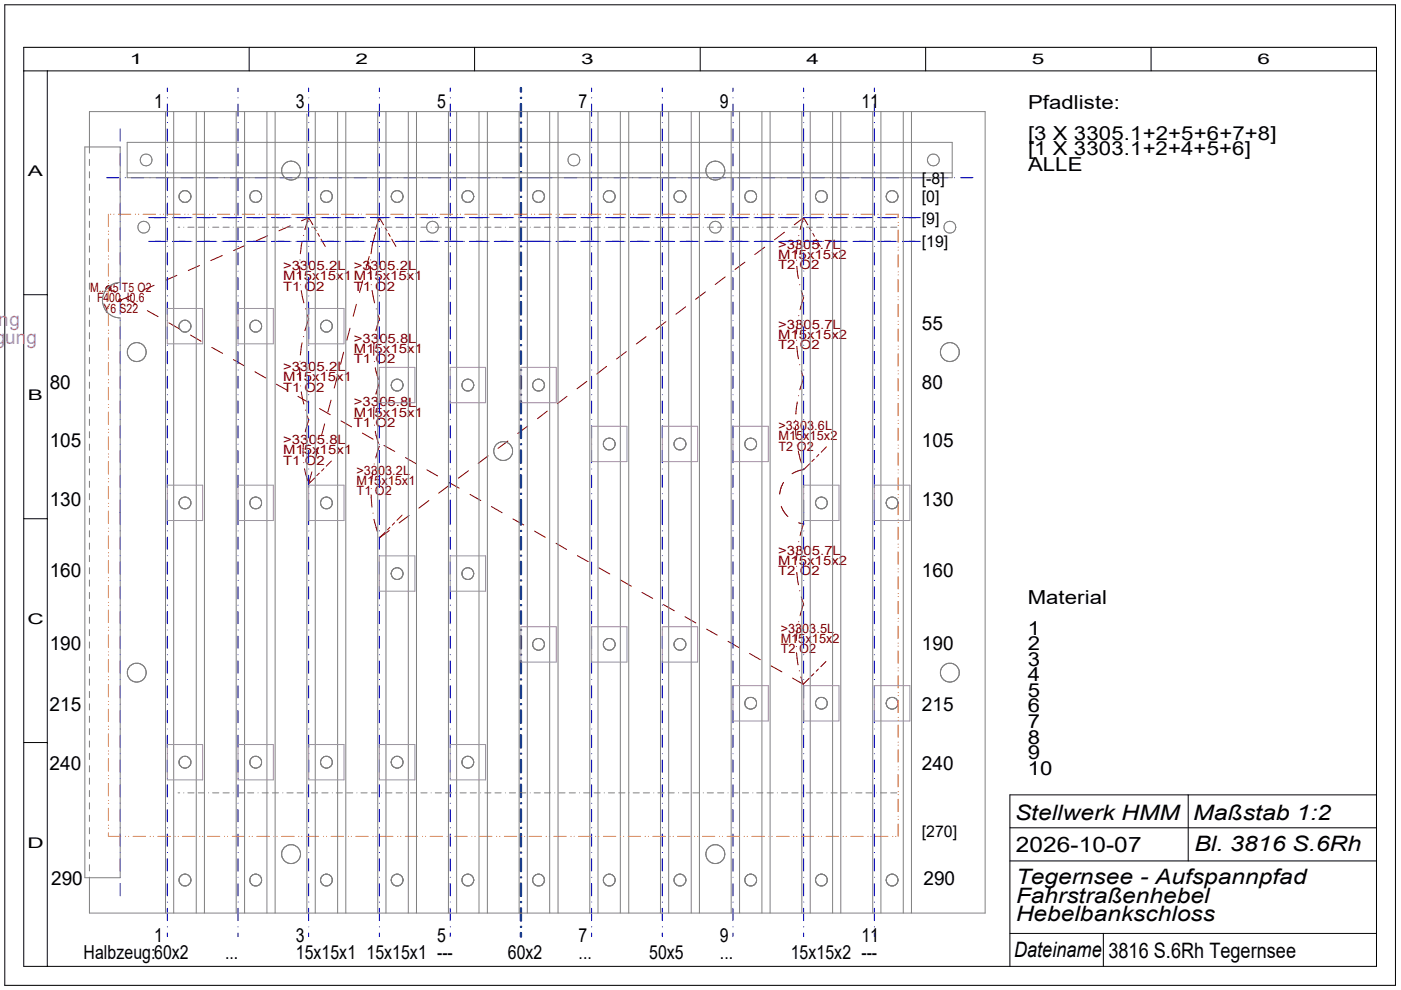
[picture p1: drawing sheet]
<svg xmlns="http://www.w3.org/2000/svg" width="297mm" height="210mm" viewBox="0 0 297 210" stroke-linecap="round" stroke-linejoin="round" font-family="sans-serif">
<g fill="none" stroke="#000" stroke-width=".21">
<path d="M1 1h294.9v207.9h-294.9zM5 10h286.8v194.9h-286.8zM5 15h286.8M10 15v189.9M52.8 10v5M100.6 10v5M148.5 10v5M196.3 10v5M244 10v5M5 62.5h5M5 110h5M5 157.4h5"/>
<path d="M214.1 175.5h77.7M251.9 168.5v14M291.8 168.5h-77.7v36.4M214.1 182.5h77.7M214.1 197.9h77.7M233.9 197.9v7"/>
</g>
<g fill="none" stroke="#00f" stroke-width=".21">
<path d="M35.5 18.7v.7M50.5 18.7v.7M65.4 18.7v.7M80.4 18.7v.7M95.5 18.7v.7M125.4 18.7v.7M140.4 18.7v.7M155.4 18.7v.7M170.4 18.7v.7M185.4 18.7v.7M22.6 37.7h2.6M25.5 27.3v2.6"/>
<path d="M25.5 32.6v2.6M25.5 37.8v2.6M25.5 36.5h.1M25.5 31.2h.1M26.5 37.7h.1M27.9 37.7h2.6M31.8 37.7h.1M33.1 37.7h2.6M35.5 36.5h.1M35.5 31.2h.1M35.5 22.1v2.6M35.5 27.3v2.6"/>
<path d="M35.5 32.6v2.6M35.5 37.8v2.6M35.5 26h.1M35.5 20.7h.1M37 37.7h.1M38.4 37.7h2.6M42.3 37.7h.1M43.6 37.7h2.6M47.5 37.7h.1M48.8 37.7h2.7M50.5 36.5h.1M50.5 31.2h.1"/>
<path d="M50.5 26h.1M50.5 20.7h.1M50.5 22.1v2.6M50.5 27.3v2.6M50.5 32.6v2.6M50.5 37.8v2.6M52.8 37.7h.1M54.1 37.7h2.6M58 37.7h.1M59.3 37.7h2.7M63.3 37.7h.1M64.6 37.7h2.6"/>
<path d="M65.4 36.5h.1M65.4 31.2h.1M65.4 26h.1M65.4 20.7h.1M65.4 22.1v2.6M65.4 27.3v2.6M65.4 32.6v2.6M65.4 37.8v2.6M68.5 37.7h.1M69.8 37.7h2.7M73.8 37.7h.1M75.1 37.7h2.6"/>
<path d="M79 37.7h.1M80.3 37.7h2.7M80.4 36.5h.1M80.4 31.2h.1M80.4 26h.1M80.4 20.7h.1M80.4 22.1v2.6M80.4 27.3v2.6M80.4 32.6v2.6M80.4 37.8v2.6M84.3 37.7h.1M85.6 37.7h2.6"/>
<path d="M89.5 37.7h.1M90.8 37.7h2.7M94.8 37.7h.1M95.5 36.5h.1M95.5 31.2h.1M95.5 26h.1M95.5 20.7h.1M95.5 22.1v2.6M95.5 27.3v2.6M95.5 32.6v2.6M95.5 37.8v2.6M96.1 37.7h2.6"/>
<path d="M100 37.7h.1M101.3 37.7h2.6M105.2 37.7h.1M106.5 37.7h2.7M110.5 37.7h.1M111.8 37.7h5.2M118.4 37.7h.1M119.7 37.7h2.6M123.6 37.7h.1M124.9 37.7h2.6M125.4 36.5h.1M125.4 31.2h.1"/>
<path d="M125.4 26h.1M125.4 20.7h.1M125.4 22.1v2.6M125.4 27.3v2.6M125.4 32.6v2.6M125.4 37.8v2.6M128.9 37.7h.1M130.2 37.7h2.6M134.1 37.7h.1M135.4 37.7h2.6M139.4 37.7h.1M140.4 36.5h.1"/>
<path d="M140.4 31.2h.1M140.4 26h.1M140.4 20.7h.1M140.4 22.1v2.6M140.4 27.3v2.6M140.4 32.6v2.6M140.4 37.8v2.6M140.7 37.7h2.6M144.6 37.7h.1M145.9 37.7h2.6M149.9 37.7h.1M151.2 37.7h2.6"/>
<path d="M155.1 37.7h.1M155.4 36.5h.1M155.4 31.2h.1M155.4 26h.1M155.4 20.7h.1M155.4 22.1v2.6M155.4 27.3v2.6M155.4 32.6v2.6M155.4 37.8v2.6M156.4 37.7h2.6M160.4 37.7h.1M161.7 37.7h2.6"/>
<path d="M165.6 37.7h.1M166.9 37.7h2.6M170.4 36.5h.1M170.4 31.2h.1M170.4 26h.1M170.4 20.7h.1M170.4 22.1v2.6M170.4 27.3v2.6M170.4 32.6v2.6M170.4 37.8v2.6M170.9 37.7h.1M172.2 37.7h2.6"/>
<path d="M176.1 37.7h.1M177.4 37.7h2.6M181.4 37.7h.1M182.7 37.7h2.6M185.4 36.5h.1M185.4 31.2h.1M185.4 26h.1M185.4 20.7h.1M185.4 22.1v2.6M185.4 27.3v2.6M185.4 32.6v2.6M185.4 37.8v2.6"/>
<path d="M186.6 37.7h.1M187.9 37.7h2.6M191.9 37.7h.1M193.2 37.7h2.6M197.1 37.7h.1M198.4 37.7h2.6M202.3 37.7h.1M203.7 37.7h2.6M25.5 43.1v2.6M25.5 48.3v2.6M25.5 53.6v2.6M25.5 58.8v2.6"/>
<path d="M25.5 57.5h.1M25.5 52.2h.1M25.5 47h.1M25.5 41.7h.1M31.5 46.1h3.8M31.5 51.2h3.8M35.4 46.1h.1M35.4 51.2h.1M35.5 57.5h.1M35.5 52.2h.1M35.5 47h.1M35.5 41.7h.1"/>
<path d="M35.5 43.1v2.6M35.5 48.3v2.6M35.5 53.6v2.6M35.5 58.8v2.6M36.6 46.1h.1M36.6 51.2h.1M36.7 46.1h3.8M36.7 51.2h3.8M40.7 46.1h.1M40.7 51.2h.1M41.8 46.1h.1M41.8 51.2h.1"/>
<path d="M42 46.1h3.8M42 51.2h3.8M45.9 46.1h.1M45.9 51.2h.1M47.1 46.1h.1M47.1 51.2h.1M47.2 46.1h3.8M47.2 51.2h3.8M50.5 57.5h.1M50.5 52.2h.1M50.5 47h.1M50.5 41.7h.1"/>
<path d="M50.5 43.1v2.6M50.5 48.3v2.6M50.5 53.6v2.6M50.5 58.8v2.6M51.2 46.1h.1M51.2 51.2h.1M52.3 46.1h.1M52.3 51.2h.1M52.5 46.1h3.7M52.5 51.2h3.7M56.4 46.1h.1M56.4 51.2h.1"/>
<path d="M57.5 46.1h.1M57.5 51.2h.1M57.7 46.1h3.8M57.7 51.2h3.8M61.7 46.1h.1M61.7 51.2h.1M62.8 46.1h.1M62.8 51.2h.1M63 46.1h3.7M63 51.2h3.7M65.4 57.5h.1M65.4 52.2h.1"/>
<path d="M65.4 47h.1M65.4 41.7h.1M65.4 43.1v2.6M65.4 48.3v2.6M65.4 53.6v2.6M65.4 58.8v2.6M66.9 46.1h.1M66.9 51.2h.1M68 46.1h.1M68 51.2h.1M68.2 46.1h3.8M68.2 51.2h3.8"/>
<path d="M72.1 46.1h.1M72.1 51.2h.1M73.3 46.1h.1M73.3 51.2h.1M73.4 46.1h3.8M73.4 51.2h3.8M77.4 46.1h.1M77.4 51.2h.1M78.5 46.1h.1M78.5 51.2h.1M78.7 46.1h3.8M78.7 51.2h3.8"/>
<path d="M80.4 57.5h.1M80.4 52.2h.1M80.4 47h.1M80.4 41.7h.1M80.4 43.1v2.6M80.4 48.3v2.6M80.4 53.6v2.6M80.4 58.8v2.6M82.6 46.1h.1M82.6 51.2h.1M83.8 46.1h.1M83.8 51.2h.1"/>
<path d="M83.9 46.1h3.8M83.9 51.2h3.8M87.9 46.1h.1M87.9 51.2h.1M89 46.1h.1M89 51.2h.1M89.2 46.1h3.8M89.2 51.2h3.8M93.1 46.1h.1M93.1 51.2h.1M94.3 46.1h.1M94.3 51.2h.1"/>
<path d="M94.4 46.1h3.8M94.4 51.2h3.8M95.5 57.5h.1M95.5 52.2h.1M95.5 47h.1M95.5 41.7h.1M95.5 43.1v2.6M95.5 48.3v2.6M95.5 53.6v2.6M95.5 58.8v2.6M98.4 46.1h.1M98.4 51.2h.1"/>
<path d="M99.5 46.1h.1M99.5 51.2h.1M99.7 46.1h3.8M99.7 51.2h3.8M103.6 46.1h.1M103.6 51.2h.1M104.8 46.1h.1M104.8 51.2h.1M104.9 46.1h3.8M104.9 51.2h3.8M108.9 46.1h.1M108.9 51.2h.1"/>
<path d="M110 46.1h.1M110 51.2h.1M110.2 46.1h6.4M110.2 51.2h6.4M116.8 46.1h.1M116.8 51.2h.1M117.9 46.1h.1M117.9 51.2h.1M118.1 46.1h3.7M118.1 51.2h3.7M122 46.1h.1M122 51.2h.1"/>
<path d="M123.1 46.1h.1M123.1 51.2h.1M123.3 46.1h3.8M123.3 51.2h3.8M125.4 57.5h.1M125.4 52.2h.1M125.4 47h.1M125.4 41.7h.1M125.4 43.1v2.6M125.4 48.3v2.6M125.4 53.6v2.6M125.4 58.8v2.6"/>
<path d="M127.3 46.1h.1M127.3 51.2h.1M128.4 46.1h.1M128.4 51.2h.1M128.6 46.1h3.7M128.6 51.2h3.7M132.5 46.1h.1M132.5 51.2h.1M133.6 46.1h.1M133.6 51.2h.1M133.8 46.1h3.8M133.8 51.2h3.8"/>
<path d="M137.7 46.1h.1M137.7 51.2h.1M138.9 46.1h.1M138.9 51.2h.1M139.1 46.1h3.7M139.1 51.2h3.7M140.4 57.5h.1M140.4 52.2h.1M140.4 47h.1M140.4 41.7h.1M140.4 43.1v2.6M140.4 48.3v2.6"/>
<path d="M140.4 53.6v2.6M140.4 58.8v2.6M143 46.1h.1M143 51.2h.1M144.1 46.1h.1M144.1 51.2h.1M144.3 46.1h3.8M144.3 51.2h3.8M148.2 46.1h.1M148.2 51.2h.1M149.4 46.1h.1M149.4 51.2h.1"/>
<path d="M149.6 46.1h3.7M149.6 51.2h3.7M153.5 46.1h.1M153.5 51.2h.1M154.6 46.1h.1M154.6 51.2h.1M154.8 46.1h3.8M154.8 51.2h3.8M155.4 57.5h.1M155.4 52.2h.1M155.4 47h.1M155.4 41.7h.1"/>
<path d="M155.4 43.1v2.6M155.4 48.3v2.6M155.4 53.6v2.6M155.4 58.8v2.6M158.7 46.1h.1M158.7 51.2h.1M159.9 46.1h.1M159.9 51.2h.1M160.1 46.1h3.7M160.1 51.2h3.7M164 46.1h.1M164 51.2h.1"/>
<path d="M165.1 46.1h.1M165.1 51.2h.1M165.3 46.1h3.7M165.3 51.2h3.7M169.2 46.1h.1M169.2 51.2h.1M170.3 46.1h.1M170.3 51.2h.1M170.4 57.5h.1M170.4 52.2h.1M170.4 47h.1M170.4 41.7h.1"/>
<path d="M170.4 43.1v2.6M170.4 48.3v2.6M170.4 53.6v2.6M170.4 58.8v2.6M170.6 46.1h3.7M170.6 51.2h3.7M174.5 46.1h.1M174.5 51.2h.1M175.6 46.1h.1M175.6 51.2h.1M175.8 46.1h3.7M175.8 51.2h3.7"/>
<path d="M179.7 46.1h.1M179.7 51.2h.1M180.8 46.1h.1M180.8 51.2h.1M181 46.1h3.8M181 51.2h3.8M185 46.1h.1M185 51.2h.1M185.4 57.5h.1M185.4 52.2h.1M185.4 47h.1M185.4 41.7h.1"/>
<path d="M185.4 43.1v2.6M185.4 48.3v2.6M185.4 53.6v2.6M185.4 58.8v2.6M186.1 46.1h.1M186.1 51.2h.1M186.3 46.1h3.7M186.3 51.2h3.7M190.2 46.1h.1M190.2 51.2h.1M191.3 46.1h.1M191.3 51.2h.1"/>
<path d="M191.5 46.1h3.7M191.5 51.2h3.7M25.5 64.1v2.5M25.5 69.3v2.6M25.5 74.5v2.6M25.5 79.8v2.6M25.5 78.4h.1M25.5 73.2h.1M25.5 67.9h.1M25.5 62.7h.1M35.5 78.4h.1M35.5 73.2h.1"/>
<path d="M35.5 62.7h.1M35.5 64.1v2.6M35.5 67.9v.1M35.5 69.3v2.6M35.5 74.5v2.6M35.5 79.8v2.6M50.5 78.4h.1M50.5 73.2h.1M50.5 62.7h.1M50.5 64.1v2.6M50.5 67.9v.1M50.5 69.3v2.6"/>
<path d="M50.5 74.5v2.6M50.5 79.8v2.6M65.4 78.4h.1M65.4 73.2h.1M65.4 62.7h.1M65.4 64.1v2.6M65.4 67.9v.1M65.4 69.3v2.6M65.4 74.5v2.6M65.4 79.8v2.6M80.4 78.4h.1M80.4 73.2h.1"/>
<path d="M80.4 62.7h.1M80.4 64.1v2.6M80.4 67.9v.1M80.4 69.3v2.6M80.4 74.5v2.6M80.4 79.8v2.6M95.5 78.4h.1M95.5 73.2h.1M95.5 62.7h.1M95.5 64.1v2.6M95.5 67.9v.1M95.5 69.3v2.6"/>
<path d="M95.5 74.5v2.6M95.5 79.8v2.6M125.4 78.4h.1M125.4 73.2h.1M125.4 62.7h.1M125.4 64.1v2.6M125.4 67.9v.1M125.4 69.3v2.6M125.4 74.5v2.6M125.4 79.8v2.6M140.4 78.4h.1M140.4 73.2h.1"/>
<path d="M140.4 62.7h.1M140.4 64.1v2.6M140.4 67.9v.1M140.4 69.3v2.6M140.4 74.5v2.6M140.4 79.8v2.6M155.4 78.4h.1M155.4 73.2h.1M155.4 62.7h.1M155.4 64.1v2.6M155.4 67.9v.1M155.4 69.3v2.6"/>
<path d="M155.4 74.5v2.6M155.4 79.8v2.6M170.4 78.4h.1M170.4 73.2h.1M170.4 62.7h.1M170.4 64.1v2.6M170.4 67.9v.1M170.4 69.3v2.6M170.4 74.5v2.6M170.4 79.8v2.6M185.4 78.4h.1M185.4 73.2h.1"/>
<path d="M185.4 62.7h.1M185.4 64.1v2.6M185.4 67.9v.1M185.4 69.3v2.6M185.4 74.5v2.6M185.4 79.8v2.6M25.5 85v2.6M25.5 90.3v2.6M25.5 95.5v2.6M25.5 99.4h.1M25.5 94.2h.1M25.5 88.9h.1"/>
<path d="M25.5 83.7h.1M35.5 99.4h.1M35.5 94.2h.1M35.5 88.9h.1M35.5 83.7h.1M35.5 85v2.6M35.5 90.3v2.6M35.5 95.5v2.6M50.5 99.4h.1M50.5 94.2h.1M50.5 88.9h.1M50.5 83.7h.1"/>
<path d="M50.5 85v2.6M50.5 90.3v2.6M50.5 95.5v2.6M65.4 99.4h.1M65.4 94.2h.1M65.4 88.9h.1M65.4 83.7h.1M65.4 85v2.6M65.4 90.3v2.6M65.4 95.5v2.6M80.4 99.4h.1M80.4 94.2h.1"/>
<path d="M80.4 88.9h.1M80.4 83.7h.1M80.4 85v2.6M80.4 90.3v2.6M80.4 95.5v2.6M95.5 99.4h.1M95.5 94.2h.1M95.5 88.9h.1M95.5 83.7h.1M95.5 85v2.6M95.5 90.3v2.6M95.5 95.5v2.6"/>
<path d="M125.4 99.4h.1M125.4 94.2h.1M125.4 88.9h.1M125.4 83.7h.1M125.4 85v2.6M125.4 90.3v2.6M125.4 95.5v2.6M140.4 99.4h.1M140.4 94.2h.1M140.4 88.9h.1M140.4 83.7h.1M140.4 85v2.6"/>
<path d="M140.4 90.3v2.6M140.4 95.5v2.6M155.4 99.4h.1M155.4 94.2h.1M155.4 88.9h.1M155.4 83.7h.1M155.4 85v2.6M155.4 90.3v2.6M155.4 95.5v2.6M170.4 99.4h.1M170.4 94.2h.1M170.4 88.9h.1"/>
<path d="M170.4 83.7h.1M170.4 85v2.6M170.4 90.3v2.6M170.4 95.5v2.6M185.4 99.4h.1M185.4 94.2h.1M185.4 88.9h.1M185.4 83.7h.1M185.4 85v2.6M185.4 90.3v2.6M185.4 95.5v2.6M25.5 100.8v2.6"/>
<path d="M25.5 106v5.3M25.5 113.9v2.6M25.5 119.1v2.7M25.5 104.7h.1M25.5 112.6h.1M25.5 117.8h.1M35.5 104.7h.1M35.5 112.6h.1M35.5 117.8h.1M35.5 100.8v2.6M35.5 106v5.3M35.5 113.9v2.6"/>
<path d="M35.5 119.1v2.7M50.5 104.7h.1M50.5 112.6h.1M50.5 117.8h.1M50.5 100.8v2.6M50.5 106v5.3M50.5 113.9v2.6M50.5 119.1v2.7M65.4 104.7h.1M65.4 112.6h.1M65.4 117.8h.1M65.4 100.8v2.6"/>
<path d="M65.4 106v5.3M65.4 113.9v2.6M65.4 119.1v2.7M80.4 104.7h.1M80.4 112.6h.1M80.4 117.8h.1M80.4 100.8v2.6M80.4 106v5.3M80.4 113.9v2.6M80.4 119.1v2.7M95.5 104.7h.1M95.5 112.6h.1"/>
<path d="M95.5 117.8h.1M95.5 100.8v2.6M95.5 106v5.3M95.5 113.9v2.6M95.5 119.1v2.7M125.4 104.7h.1M125.4 112.6h.1M125.4 117.8h.1M125.4 100.8v2.6M125.4 106v5.3M125.4 113.9v2.6M125.4 119.1v2.7"/>
<path d="M140.4 104.7h.1M140.4 112.6h.1M140.4 117.8h.1M140.4 100.8v2.6M140.4 106v5.3M140.4 113.9v2.6M140.4 119.1v2.7M155.4 104.7h.1M155.4 112.6h.1M155.4 117.8h.1M155.4 100.8v2.6M155.4 106v5.3"/>
<path d="M155.4 113.9v2.6M155.4 119.1v2.7M170.4 104.7h.1M170.4 112.6h.1M170.4 117.8h.1M170.4 100.8v2.6M170.4 106v5.3M170.4 113.9v2.6M170.4 119.1v2.7M185.4 104.7h.1M185.4 112.6h.1M185.4 117.8h.1"/>
<path d="M185.4 100.8v2.6M185.4 106v5.3M185.4 113.9v2.6M185.4 119.1v2.7M25.5 124.4v2.6M25.5 129.6v2.6M25.5 134.9v2.6M25.5 123.1h.1M25.5 128.3h.1M25.5 133.6h.1M25.5 138.8h.1M35.5 123.1h.1"/>
<path d="M35.5 128.3h.1M35.5 133.6h.1M35.5 138.8h.1M35.5 124.4v2.6M35.5 129.6v2.6M35.5 134.9v2.6M50.5 123.1h.1M50.5 128.3h.1M50.5 133.6h.1M50.5 138.8h.1M50.5 124.4v2.6M50.5 129.6v2.6"/>
<path d="M50.5 134.9v2.6M65.4 123.1h.1M65.4 128.3h.1M65.4 133.6h.1M65.4 138.8h.1M65.4 124.4v2.6M65.4 129.6v2.6M65.4 134.9v2.6M80.4 123.1h.1M80.4 128.3h.1M80.4 133.6h.1M80.4 138.8h.1"/>
<path d="M80.4 124.4v2.6M80.4 129.6v2.6M80.4 134.9v2.6M95.5 123.1h.1M95.5 128.3h.1M95.5 133.6h.1M95.5 138.8h.1M95.5 124.4v2.6M95.5 129.6v2.6M95.5 134.9v2.6M125.4 123.1h.1M125.4 128.3h.1"/>
<path d="M125.4 133.6h.1M125.4 138.8h.1M125.4 124.4v2.6M125.4 129.6v2.6M125.4 134.9v2.6M140.4 123.1h.1M140.4 128.3h.1M140.4 133.6h.1M140.4 138.8h.1M140.4 124.4v2.6M140.4 129.6v2.6M140.4 134.9v2.6"/>
<path d="M155.4 123.1h.1M155.4 128.3h.1M155.4 133.6h.1M155.4 138.8h.1M155.4 124.4v2.6M155.4 129.6v2.6M155.4 134.9v2.6M170.4 123.1h.1M170.4 128.3h.1M170.4 133.6h.1M170.4 138.8h.1M170.4 124.4v2.6"/>
<path d="M170.4 129.6v2.6M170.4 134.9v2.6M185.4 123.1h.1M185.4 128.3h.1M185.4 133.6h.1M185.4 138.8h.1M185.4 124.4v2.6M185.4 129.6v2.6M185.4 134.9v2.6M25.5 140.1v2.6M25.5 145.4v2.6M25.5 150.6v2.6"/>
<path d="M25.5 155.9v2.6M25.5 144.1h.1M25.5 149.3h.1M25.5 154.6h.1M25.5 159.8h.1M35.5 144.1h.1M35.5 149.3h.1M35.5 154.6h.1M35.5 159.8h.1M35.5 140.1v2.6M35.5 145.4v2.6M35.5 150.6v2.6"/>
<path d="M35.5 155.9v2.6M50.5 144.1h.1M50.5 149.3h.1M50.5 154.6h.1M50.5 159.8h.1M50.5 140.1v2.6M50.5 145.4v2.6M50.5 150.6v2.6M50.5 155.9v2.6M65.4 144.1h.1M65.4 149.3h.1M65.4 154.6h.1"/>
<path d="M65.4 159.8h.1M65.4 140.1v2.6M65.4 145.4v2.6M65.4 150.6v2.6M65.4 155.9v2.6M80.4 144.1h.1M80.4 149.3h.1M80.4 154.6h.1M80.4 159.8h.1M80.4 140.1v2.6M80.4 145.4v2.6M80.4 150.6v2.6"/>
<path d="M80.4 155.9v2.6M95.5 144.1h.1M95.5 149.3h.1M95.5 154.6h.1M95.5 159.8h.1M95.5 140.1v2.6M95.5 145.4v2.6M95.5 150.6v2.6M95.5 155.9v2.6M125.4 144.1h.1M125.4 149.3h.1M125.4 154.6h.1"/>
<path d="M125.4 159.8h.1M125.4 140.1v2.6M125.4 145.4v2.6M125.4 150.6v2.6M125.4 155.9v2.6M140.4 144.1h.1M140.4 149.3h.1M140.4 154.6h.1M140.4 159.8h.1M140.4 140.1v2.6M140.4 145.4v2.6M140.4 150.6v2.6"/>
<path d="M140.4 155.9v2.6M155.4 144.1h.1M155.4 149.3h.1M155.4 154.6h.1M155.4 159.8h.1M155.4 140.1v2.6M155.4 145.4v2.6M155.4 150.6v2.6M155.4 155.9v2.6M170.4 144.1h.1M170.4 149.3h.1M170.4 154.6h.1"/>
<path d="M170.4 159.8h.1M170.4 140.1v2.6M170.4 145.4v2.6M170.4 150.6v2.6M170.4 155.9v2.6M185.4 144.1h.1M185.4 149.3h.1M185.4 154.6h.1M185.4 159.8h.1M185.4 140.1v2.6M185.4 145.4v2.6M185.4 150.6v2.6"/>
<path d="M185.4 155.9v2.6M25.5 161.1v2.6M25.5 166.4v2.6M25.5 170.3h.1M25.5 171.6v2.6M25.5 176.8v2.7M25.5 165.1h.1M25.5 175.5h.1M35.5 165.1h.1M35.5 175.5h.1M35.5 161.1v2.6M35.5 166.4v2.6"/>
<path d="M35.5 171.6v2.6M35.5 176.8v2.7M35.5 170.3h.1M50.5 165.1h.1M50.5 175.5h.1M50.5 170.3h.1M50.5 161.1v2.6M50.5 166.4v2.6M50.5 171.6v2.6M50.5 176.8v2.7M65.4 165.1h.1M65.4 175.5h.1"/>
<path d="M65.4 170.3h.1M65.4 161.1v2.6M65.4 166.4v2.6M65.4 171.6v2.6M65.4 176.8v2.7M80.4 165.1h.1M80.4 175.5h.1M80.4 170.3h.1M80.4 161.1v2.6M80.4 166.4v2.6M80.4 171.6v2.6M80.4 176.8v2.7"/>
<path d="M95.5 165.1h.1M95.5 175.5h.1M95.5 170.3h.1M95.5 161.1v2.6M95.5 166.4v2.6M95.5 171.6v2.6M95.5 176.8v2.7M125.4 165.1h.1M125.4 175.5h.1M125.4 170.3h.1M125.4 161.1v2.6M125.4 166.4v2.6"/>
<path d="M125.4 171.6v2.6M125.4 176.8v2.7M140.4 165.1h.1M140.4 175.5h.1M140.4 170.3h.1M140.4 161.1v2.6M140.4 166.4v2.6M140.4 171.6v2.6M140.4 176.8v2.7M155.4 165.1h.1M155.4 175.5h.1M155.4 170.3h.1"/>
<path d="M155.4 161.1v2.6M155.4 166.4v2.6M155.4 171.6v2.6M155.4 176.8v2.7M170.4 165.1h.1M170.4 175.5h.1M170.4 170.3h.1M170.4 161.1v2.6M170.4 166.4v2.6M170.4 171.6v2.6M170.4 176.8v2.7M185.4 165.1h.1"/>
<path d="M185.4 175.5h.1M185.4 170.3h.1M185.4 161.1v2.6M185.4 166.4v2.6M185.4 171.6v2.6M185.4 176.8v2.7M25.5 182.1v2.6M25.5 187.3v2.6M25.5 180.8h.1M25.5 186h.1M35.5 180.8h.1M35.5 186h.1"/>
<path d="M35.5 182.1v2.6M35.5 187.3v2.6M35.5 192.6v2.6M35.5 197.8v.8M35.5 191.3h.1M35.5 196.5h.1M50.5 180.8h.1M50.5 186h.1M50.5 191.3h.1M50.5 196.5h.1M50.5 182.1v2.6M50.5 187.3v2.6"/>
<path d="M50.5 192.6v2.6M50.5 197.8v.8M65.4 180.8h.1M65.4 186h.1M65.4 191.3h.1M65.4 196.5h.1M65.4 182.1v2.6M65.4 187.3v2.6M65.4 192.6v2.6M65.4 197.8v.8M80.4 180.8h.1M80.4 186h.1"/>
<path d="M80.4 191.3h.1M80.4 196.5h.1M80.4 182.1v2.6M80.4 187.3v2.6M80.4 192.6v2.6M80.4 197.8v.8M95.5 180.8h.1M95.5 186h.1M95.5 191.3h.1M95.5 196.5h.1M95.5 182.1v2.6M95.5 187.3v2.6"/>
<path d="M95.5 192.6v2.6M95.5 197.8v.8M125.4 180.8h.1M125.4 186h.1M125.4 191.3h.1M125.4 196.5h.1M125.4 182.1v2.6M125.4 187.3v2.6M125.4 192.6v2.6M125.4 197.8v.8M140.4 180.8h.1M140.4 186h.1"/>
<path d="M140.4 191.3h.1M140.4 196.5h.1M140.4 182.1v2.6M140.4 187.3v2.6M140.4 192.6v2.6M140.4 197.8v.8M155.4 180.8h.1M155.4 186h.1M155.4 191.3h.1M155.4 196.5h.1M155.4 182.1v2.6M155.4 187.3v2.6"/>
<path d="M155.4 192.6v2.6M155.4 197.8v.8M170.4 180.8h.1M170.4 186h.1M170.4 191.3h.1M170.4 196.5h.1M170.4 182.1v2.6M170.4 187.3v2.6M170.4 192.6v2.6M170.4 197.8v.8M185.4 180.8h.1M185.4 186h.1"/>
<path d="M185.4 191.3h.1M185.4 196.5h.1M185.4 182.1v2.6M185.4 187.3v2.6M185.4 192.6v2.6M185.4 197.8v.8"/>
</g>
<g fill="none" stroke="#808080" stroke-width=".21">
<path d="M19 32.5v-8.8h189.9v169.9h-189.9v-7.6M19 33.8v1.3M19 36.4v1.3M19 39v1.3M27 30.2h174.9v7.5h-174.9zM27 36.7h174.9M32.2 33.9h.1M35.1 23.7v169.9M36.8 23.7v169.9M41.6 23.7v169.9M43.3 23.7v169.9M50.1 23.7v169.9"/>
<path d="M51.9 23.7v169.9M56.6 23.7v169.9M58.3 23.7v169.9M60.7 37.9h.1M61.8 38.1v.1M62.3 34.2h.1M63.5 35.3v.1M63.7 36.2h.1M65.1 24.2v169.4M66.8 23.7v169.9M71.6 23.7v169.9M73.3 23.7v169.9"/>
<path d="M80.1 23.7v169.9M81.8 23.7v169.9M86.6 23.7v169.9M88.3 23.7v169.9M95.1 23.7v169.9M96.8 23.7v169.9M101.6 23.7v169.9M103.3 23.7v169.9M110.1 23.7v169.9M111.8 23.7v169.9M116.5 23.7v169.9M118.3 23.7v169.9"/>
<path d="M122.9 33.9h.1M125 23.7v169.9M126.8 23.7v169.9M131.5 23.7v169.9M133.3 23.7v169.9M140 23.7v169.9M141.8 23.7v169.9M146.6 23.7v169.9M148.3 23.7v169.9M149.8 36.9h.1M149.9 37.1h.1M152.1 38.1h.1"/>
<path d="M153.6 35.6v.1M153.7 36.2h.1M155 23.7v169.9M156.8 23.7v169.9M161.5 23.7v169.9M163.3 23.7v169.9M170 23.7v169.9M171.8 23.7v169.9M176.5 23.7v169.9M178.3 23.7v169.9M185 23.7v169.9M186.8 23.7v169.9"/>
<path d="M191.5 23.7v169.9M193.2 23.7v169.9M199.1 33.9h.1M19 41.7v1.3M19 44.3v1.3M19 46.9v1.3M19 49.5v1.3M19 52.2v1.3M19 54.8v1.3M19 57.4v1.3M25.5 59.9v-28.7h-7.5v154.9h7.5v-118.7l-1.3-.2-1.2-.7a3.8 3.8 0 0 1 0-5.7l1.3-.7 1.2-.2M31.7 48.2h.1"/>
<path d="M37.8 48.2h.3M38.9 48.2h.1M39.8 48.2h1.3M40.5 41.7h.1M42 48.2h1.3M44.2 48.2h.1M45.1 48.2h1.3M47.3 48.2h1.3M49.4 48.2h.1M50.3 48.2h1.3M52.5 48.2h1.3M54.7 48.2h.1"/>
<path d="M55.5 41.7h.1M55.6 48.2h1.3M57.7 48.2h1.4M59.9 48.2h.1M60.8 48.2h1.3M63 48.2h1.3M65.2 48.2h.1M66 48.2h1.3M68.2 48.2h1.4M70.4 41.7h.1M70.4 48.2h.1M71.3 48.2h1.3"/>
<path d="M73.5 48.2h1.3M75.6 48.2h.1M76.5 48.2h1.3M78.7 48.2h1.3M80.9 48.2h.1M81.8 48.2h1.3M84 48.2h1.3M85.5 41.7h.1M86.1 48.2h.1M87 48.2h1.3M89.2 48.2h1.3M91.4 48.2h.1"/>
<path d="M92.3 48.2h1.3M94.4 48.2h1.4M96.6 48.2h.1M97.5 48.2h1.3M99.7 48.2h1.3M100.5 41.7h.1M101.9 48.2h.1M102.8 48.2h1.3M104.9 48.2h1.4M107.1 48.2h.1M108 48.2h1.3M110.2 48.2h1.3"/>
<path d="M112.4 48.2h.1M113.2 48.2h1.4M115.4 41.7h.1M115.4 48.2h1.4M117.6 48.2h.1M118.5 48.2h1.3M120.7 48.2h1.3M122.8 48.2h.1M123.7 48.2h1.3M125.9 48.2h1.4M128.1 48.2h.1M129 48.2h1.3"/>
<path d="M130.4 41.7h.1M131.2 48.2h1.3M133.3 48.2h.1M134.2 48.2h1.3M136.4 48.2h1.3M138.6 48.2h.1M139.5 48.2h1.3M141.6 48.2h1.4M143.8 48.2h.1M144.7 48.2h1.3M145.4 41.7h.1M146.9 48.2h1.3"/>
<path d="M149.1 48.2h.1M149.9 48.2h1.4M152.1 48.2h1.4M154.3 48.2h.1M155.2 48.2h1.3M157.4 48.2h1.3M159.6 48.2h.1M160.4 41.7h.1M160.4 48.2h1.4M162.6 48.2h1.4M164.8 48.2h.1M165.7 48.2h1.3"/>
<path d="M167.9 48.2h1.3M170 48.2h.1M170.9 48.2h1.4M173.1 48.2h1.4M175.3 48.2h.1M175.4 41.7h.1M176.2 48.2h1.3M178.3 48.2h1.4M180.5 48.2h.1M181.4 48.2h1.3M183.6 48.2h1.3M185.8 48.2h.1"/>
<path d="M186.7 48.2h1.3M188.8 48.2h1.4M190.4 41.7h.1M202.6 48.2h.1M19 60v1.3M19 62.7v1.3M19 65.3v1.3M19 67.9v1.3M19 70.5v1.3M19 73.2v1.3M19 75.8v1.3M19 78.4v1.3"/>
<path d="M27.1 75.4h.1M28 72.9l-.5 .4-.5 1v.7l.2 .6 .8 .8M28 76.4h.1M28.1 72.9l.6-.3 .8 .1 1 .6 .4 .9 .1 .7-.2 .7-.5 .6a2.2 2.2 0 0 1-1.9 .4l-.3-.2M28.1 72.9h-.1M28.3 76.5h.1M30.8 73.8v.1M31 74.6h.1M40.5 69.2h.1M55.5 69.2h.1M70.4 69.2h.1M199.6 73.8v.1"/>
<path d="M199.6 75.6l-.2-1.2 .4-1 .7-.6 1.1-.2 1.1 .5 .6 .9 .1 1.1-.4 .7M199.6 75.6h.1M199.6 75.6l.8 .8 1.1 .3 .9-.3 .6-.6M200.8 72.7h.1M201.2 76.6l.1 .1M202.3 76.4h.1M203 75.8h.1M203.3 74.1v.1M203.4 74.6h.1M19 81v1.3M19 83.7v1.3M19 86.3v1.3"/>
<path d="M19 88.9v1.3M19 91.5v1.3M19 94.1v1.4M19 96.8v1.3M19 99.4v1.3M85.5 81.7h.1M100.5 81.7h.1M104.8 95v.1M106.1 93.7h.1M108.6 95v.1M108.7 95.6h.1M115.4 81.7h.1"/>
<path d="M130.4 94.1h.1M145.4 94.1h.1M160.4 94.1h.1M19 102v1.3M19 104.6v1.4M19 107.3v1.3M19 109.9v1.3M19 112.5v1.3M19 115.1v1.4M19 117.8v1.3M38 106.6h.1M53 106.6h.1"/>
<path d="M67.9 106.6h.1M172.9 106.6h.1M187.9 106.6h.1M19 120.4v1.3M19 123v1.3M19 125.6v1.3M19 128.2v1.3M19 130.9v1.3M19 133.5v1.3M19 136.1v1.3M19 138.7v1.3M82.9 121.6h.1"/>
<path d="M98 121.6h.1M112.9 136.6h.1M127.9 136.6h.1M142.9 136.6h.1M19 141.4v1.3M19 144v1.3M19 146.6v1.3M19 149.2v1.3M19 151.8v1.4M19 154.5v1.3M19 157.1v1.3M19 159.7v1.3"/>
<path d="M27.1 141.9h.1M27.2 143.5h.1M27.2 143.5l.5 .6 1 .5 1.1-.2 .7-.4 .3-.5M27.4 141.4l-.4 .9 .2 1.2M27.4 141.4l.7-.6 .5-.2 .9 .1 1.1 .7M27.4 141.4h.1M29.5 144.5h.1M30.6 141.4h.1M30.6 141.4l.4 1-.2 1.1M30.8 143.5h.1M30.9 143.2h.1M31 142.6h.1"/>
<path d="M157.9 149.1h.1M172.9 149.1h.1M187.9 149.1h.1M199.5 143.2h.1M200.8 144.5h.1M202.1 140.8h.1M203.4 142.6h.1M19 162.3v1.4M19 165v1.3M19 167.6v1.3M19 170.2v1.3M19 172.8v1.4"/>
<path d="M19 175.5v1.3M19 178.1v1.3M37.8 168.1h.3M38 161.6h.1M38.9 168.1h.1M39.8 168.1h1.3M42 168.1h1.3M44.2 168.1h.1M45.1 168.1h1.3M47.3 168.1h1.3M49.4 168.1h.1M50.3 168.1h1.3"/>
<path d="M52.5 168.1h1.3M53 161.6h.1M54.7 168.1h.1M55.6 168.1h1.3M57.7 168.1h1.4M59.9 168.1h.1M60.8 168.1h1.3M63 168.1h1.3M65.2 168.1h.1M66 168.1h1.3M67.9 161.6h.1M68.2 168.1h1.4"/>
<path d="M70.4 168.1h.1M71.3 168.1h1.3M73.5 168.1h1.3M75.6 168.1h.1M76.5 168.1h1.3M78.7 168.1h1.3M80.9 168.1h.1M81.8 168.1h1.3M82.9 161.6h.1M84 168.1h1.3M86.1 168.1h.1M87 168.1h1.3"/>
<path d="M89.2 168.1h1.3M91.4 168.1h.1M92.3 168.1h1.3M94.4 168.1h1.4M96.6 168.1h.1M97.5 168.1h1.3M98 161.6h.1M99.7 168.1h1.3M101.9 168.1h.1M102.8 168.1h1.3M104.9 168.1h1.4M107.1 168.1h.1"/>
<path d="M108 168.1h1.3M110.2 168.1h1.3M112.4 168.1h.1M113.2 168.1h1.4M115.4 168.1h1.4M117.6 168.1h.1M118.5 168.1h1.3M120.7 168.1h1.3M122.8 168.1h.1M123.7 168.1h1.3M125.9 168.1h1.4M128.1 168.1h.1"/>
<path d="M129 168.1h1.3M131.2 168.1h1.3M133.3 168.1h.1M134.2 168.1h1.3M136.4 168.1h1.3M138.6 168.1h.1M139.5 168.1h1.3M141.6 168.1h1.4M143.8 168.1h.1M144.7 168.1h1.3M146.9 168.1h1.3M149.1 168.1h.1"/>
<path d="M149.9 168.1h1.4M152.1 179.2h.1M152.1 168.1h1.4M154.3 168.1h.1M155.2 168.1h1.3M157.4 168.1h1.3M159.6 168.1h.1M160.4 168.1h1.4M162.6 168.1h1.4M164.8 168.1h.1M165.7 168.1h1.3M167.9 168.1h1.3"/>
<path d="M170 168.1h.1M170.9 168.1h1.4M173.1 168.1h1.4M175.3 168.1h.1M176.2 168.1h1.3M178.3 168.1h1.4M180.5 168.1h.1M181.4 168.1h1.3M183.6 168.1h1.3M185.8 168.1h.1M186.7 168.1h1.3M188.8 168.1h1.4"/>
<path d="M19 180.7v1.3M19 183.3v1.4M40.5 186.6h.1M55.5 186.6h.1M59.8 181.7h.1M62.3 183h.1M63.7 181.1h.1M70.4 186.6h.1M85.5 186.6h.1M100.5 186.6h.1M115.4 186.6h.1M130.4 186.6h.1"/>
<path d="M145.4 186.6h.1M149.9 180.1v.1M152.2 183h-.1M152.4 182.9h.1M153.6 181.7h.1M153.7 181.1h.1M160.4 186.6h.1M175.4 186.6h.1M190.4 186.6h.1"/>
<circle cx="31" cy="33.9" r="1.25"/>
<circle cx="61.7" cy="36.2" r="2.01"/>
<circle cx="121.7" cy="33.9" r="1.25"/>
<circle cx="151.7" cy="36.2" r="2.01"/>
<circle cx="197.9" cy="33.9" r="1.25"/>
<circle cx="30.5" cy="48.2" r="1.26"/>
<circle cx="39.2" cy="41.7" r="1.25"/>
<circle cx="54.2" cy="41.7" r="1.25"/>
<circle cx="69.2" cy="41.7" r="1.24"/>
<circle cx="84.2" cy="41.7" r="1.26"/>
<circle cx="91.7" cy="48.2" r="1.25"/>
<circle cx="99.2" cy="41.7" r="1.25"/>
<circle cx="114.2" cy="41.7" r="1.25"/>
<circle cx="129.2" cy="41.7" r="1.25"/>
<circle cx="144.2" cy="41.7" r="1.25"/>
<circle cx="151.7" cy="48.2" r="1.27"/>
<circle cx="159.2" cy="41.7" r="1.25"/>
<circle cx="174.2" cy="41.7" r="1.24"/>
<circle cx="189.1" cy="41.7" r="1.27"/>
<circle cx="201.4" cy="48.2" r="1.25"/>
<circle cx="39.2" cy="69.2" r="1.26"/>
<circle cx="54.2" cy="69.2" r="1.26"/>
<circle cx="69.2" cy="69.2" r="1.25"/>
<circle cx="84.2" cy="81.7" r="1.25"/>
<circle cx="99.2" cy="81.6" r="1.26"/>
<circle cx="106.7" cy="95.6" r="2"/>
<circle cx="114.2" cy="81.6" r="1.26"/>
<circle cx="129.2" cy="94.1" r="1.25"/>
<circle cx="144.2" cy="94.1" r="1.25"/>
<circle cx="159.1" cy="94.1" r="1.27"/>
<circle cx="39.2" cy="106.6" r="1.25"/>
<circle cx="54.2" cy="106.6" r="1.25"/>
<circle cx="69.2" cy="106.6" r="1.25"/>
<circle cx="174.1" cy="106.6" r="1.25"/>
<circle cx="189.1" cy="106.6" r="1.26"/>
<circle cx="84.2" cy="121.6" r="1.25"/>
<circle cx="99.2" cy="121.6" r="1.25"/>
<circle cx="114.2" cy="136.6" r="1.25"/>
<circle cx="129.2" cy="136.6" r="1.26"/>
<circle cx="144.2" cy="136.6" r="1.26"/>
<circle cx="159.2" cy="149.1" r="1.25"/>
<circle cx="174.1" cy="149.1" r="1.25"/>
<circle cx="189.1" cy="149.1" r="1.26"/>
<circle cx="201.4" cy="142.6" r="1.99"/>
<circle cx="39.2" cy="161.6" r="1.24"/>
<circle cx="54.2" cy="161.6" r="1.26"/>
<circle cx="69.2" cy="161.6" r="1.25"/>
<circle cx="84.2" cy="161.6" r="1.26"/>
<circle cx="99.2" cy="161.6" r="1.25"/>
<circle cx="39.2" cy="186.6" r="1.26"/>
<circle cx="54.2" cy="186.6" r="1.26"/>
<circle cx="61.7" cy="181.1" r="2.01"/>
<circle cx="69.2" cy="186.6" r="1.25"/>
<circle cx="84.2" cy="186.6" r="1.25"/>
<circle cx="99.2" cy="186.6" r="1.26"/>
<circle cx="114.2" cy="186.6" r="1.25"/>
<circle cx="129.2" cy="186.6" r="1.26"/>
<circle cx="144.2" cy="186.6" r="1.26"/>
<circle cx="151.7" cy="181.1" r="2.01"/>
<circle cx="159.2" cy="186.6" r="1.26"/>
<circle cx="174.2" cy="186.6" r="1.25"/>
<circle cx="189.2" cy="186.6" r="1.25"/>
</g>
<g fill="none" stroke="#800000" stroke-width=".21">
<path d="M37.5 58.4l-2.4 1M42.3 56.3l-2.4 1.1M47.1 54.2l-2.4 1M51.9 52.1l-2.4 1M56.7 50l-2.4 1.1M61.5 47.9l-2.4 1M63.5 56.4l.1 2.7M63.6 55.1h.1M64 51.2l-.3 2.6M64.3 49.9h.1M65.4 46.1l-1.5 .7M65.4 46.1l-.8 2.5"/>
<path d="M65.4 46.1l.9 1.6M66.7 48.3l.3 .6M67.4 49.5l.3 .6M68.1 50.7l.9 1.5M76.9 59.5l-.7 2.5M78.3 54.4l-.7 2.5M78.5 56.4l.1 2.7M78.6 55.1h.1M79 51.2l-.3 2.6M79.3 49.9h.1M79.6 49.3l-.7 2.6M80.4 46.1l-.8 2.5"/>
<path d="M80.4 46.1l-.1 .7M80.4 46.1l.9 1.6M81.7 48.3l.3 .6M82.4 49.5l.3 .6M83.1 50.7l.8 1.5M153.8 58.7l-2.2 1.6M157.9 55.6l-2.1 1.5M162.1 52.4l-2.1 1.6M166.3 49.2l-2.1 1.6M168.9 55.2h.1M168.9 56.5l.4 2.6M169.1 51.2l-.2 2.6"/>
<path d="M169.3 50h.1M170.4 46.1l-.8 2.6M170.4 46.1l-2 1.6M170.4 46.1l.9 1.6M171.6 48.3l.4 .6M172.3 49.5l.4 .6M173 50.7l.9 1.5M22.5 61.3v-.4l.3-.2h.4a.54 .54 0 0 1 .3 .5 .54 .54 0 0 1-.3 .4h-.1M23 61.2l1.4 .8M26.7 63.2l2.3 1.4M27.9 62.6l-2.4 1.1M31.2 65.9l2.3 1.2"/>
<path d="M32.7 60.5l-2.4 1.1M35.8 68.5l2.3 1.3M40.4 71l2.2 1.3M44.9 73.7l2.3 1.2M49.5 76.2l2.3 1.4M54.1 78.8l2.2 1.3M63.5 77.9l.1 2.6M63.6 76.6h.1M63.7 60.4h.1M63.9 61.6l.5 2.6M64 72.7l-.3 2.6M64.3 71.4h.1"/>
<path d="M64.8 65.5h.1M65.1 66.8l.3 .8-.8 2.5M71.5 79.8l-.6 2.5M72.9 74.7l-.7 2.5M74.2 69.6l-.7 2.5M75.6 64.5l-.7 2.6M78.7 60.4h.1M78.9 61.6l.5 2.6M79.3 72.7l-.1 2.7M79.4 76.7h.1M79.5 71.4h.1M79.6 77.9l.6 2.6"/>
<path d="M79.8 65.5h.1M80.1 66.8a1.38 1.38 0 0 1 .1 1.6l-.5 1.7M128.6 77.7l-2.1 1.6M132.8 74.5l-2.1 1.6M137 71.4l-2.1 1.5M141.2 68.2l-2.1 1.6M145.4 65.1l-2.1 1.5M149.6 61.9l-2.1 1.6M168.9 72.1h.1M168.9 73.4l.4 2.7M169.1 68.2l-.2 2.6M169.3 66.9h.1"/>
<path d="M169.5 60.4h.1M169.5 77.3h.1M169.9 61.6l.5 1.6-.8 2.5M169.9 78.6l.5 1.5-.8 2.5M58.6 81.4l2.3 1.3M63.2 84l2.2 1.3M63.7 81.8h.1M63.9 83.1l.5 2.6M64.3 94.2v2.6M64.4 98.1h.1M64.5 92.9h.1M64.6 99.4l.6 2.5"/>
<path d="M64.8 87h.1M65.1 88.2l.3 1-.7 2.4M67.5 95l-.7 2.5M67.7 86.6l2.3 1.3M68.7 99.4l-.5 .5M68.8 89.9l-.6 2.5M70.2 84.8l-.7 2.6M70.3 97.7l-1.1 1.1M72.3 89.2l2.2 1.3M76.8 91.8l2.3 1.3M79.1 99.7l-.3 2.6M79.3 86.2l-.1 2.7"/>
<path d="M79.3 98.4h.1M79.4 90.1h.1M79.5 84.9h.1M79.6 91.4l.6 2.6M80.4 81.1l-.7 2.5M80.4 94.6l-.7 2.5M81.4 94.4l2.3 1.3M86 97l2.3 1.3M90.5 99.6l2.3 1.3M99.3 99.8l-2.1 1.6M103.5 96.6l-2.1 1.7M107.7 93.5l-2.1 1.6"/>
<path d="M111.9 90.3l-2.1 1.6M116 87.2l-2 1.6M120.2 84l-2.1 1.6M124.4 80.9l-2.1 1.5M168.7 89.1h.1M168.7 90.4l.1 2.6M169 94.4h.1M169 85.2l-.3 2.6M169.2 95.6l.7 2.6M169.3 83.9h.1M170.3 99.4h.1M170.4 99.6h.1"/>
<path d="M170.4 99.6l-.9 .1-1.6 .8M171.7 98.3l-1.3 1.3M172.6 97.4l-.5 .4M173.6 96.4l-.5 .5M175.2 94.7l-1.1 1.2M66.1 100l-.7 2.6 1.3-1.3M67.7 100.3l-.5 .5M78.7 103.6h.1M78.7 104.9l.2 2.6M79.1 108.8h.1M79.3 110.1l.7 2.5M80.4 113.9h.1"/>
<path d="M82.5 112.5l-2.1 1.5 1.3-1.2M82.7 111.8l-.5 .5M83.6 110.8l-.4 .5M85.3 109.2l-1.1 1.1M86.7 109.3l-2.1 1.6M90.9 106.1l-2.1 1.6M95.1 102.2l2.3 1.3M95.1 103l-2.1 1.6M99.6 104.8l2.3 1.3M104.2 107.4l2.3 1.3M108.8 110l2.2 1.3M113.3 112.6l2.3 1.3"/>
<path d="M117.9 115.2l2.2 1.3M122.4 117.8l2.3 1.3M165.6 107.4l.4 .8 1 1.3M166.1 102.3h.1M166.1 102.3l-.5 1-.3 1.5M169.1 116.2l-.2 2.6M169.3 110.8l1.1 .3M169.3 114.9h.1M170.4 111.1l-.8 2.5M170.4 111.1h.1M127 120.4l2.3 1.3M131.6 123l2.3 1.3"/>
<path d="M136.1 125.6l2.3 1.3M140.7 128.2l2.3 1.3M145.2 130.8l2.3 1.3M149.8 133.4l2.3 1.3M154.3 136l2.3 1.3M158.9 138.6l2.3 1.3M168.8 135.7v.1M168.8 137.1h.1M168.9 120.1h.1M168.9 138.4l.3 2.6M168.9 121.4l.4 2.6M169.1 133.1l-.3 2.6"/>
<path d="M169.3 131.8h.1M169.5 125.3h.1M169.9 126.5l.1 .6a1.67 1.67 0 0 1 0 2.1l-.4 1.4M163.5 141.2l2.3 1.3M168 143.8l2.3 1.3M169.5 142.2h.1M169.8 143.5l.5 1.6M171.6 143.8l-1.3 1.3M172.5 142.8l-.5 .5M173.5 141.9l-.4 .4M175.1 140.3l-1.1 1.1"/>
<circle cx="25.5" cy="63.6" r=".25"/>
</g>
<g fill="none" stroke="#004080" stroke-width=".51">
<path d="M110.4 18.7v.7M110.4 22.1v2.6M110.4 27.3v2.6M110.4 32.6v2.6M110.4 37.8v2.6M110.4 36.5h.1M110.4 31.2h.1M110.4 26h.1M110.4 20.7h.1M110.4 43.1v2.6M110.4 48.3v2.6M110.4 53.6v2.6"/>
<path d="M110.4 58.8v2.6M110.4 57.5h.1M110.4 52.2h.1M110.4 47h.1M110.4 41.7h.1M110.4 64.1v2.6M110.4 67.9v.1M110.4 69.3v2.6M110.4 74.5v2.6M110.4 79.8v2.6M110.4 78.4h.1M110.4 73.2h.1"/>
<path d="M110.4 62.7h.1M110.4 85v2.6M110.4 90.3v2.6M110.4 95.5v2.6M110.4 99.4h.1M110.4 94.2h.1M110.4 88.9h.1M110.4 83.7h.1M110.4 100.8v2.6M110.4 106v5.3M110.4 113.9v2.6M110.4 119.1v2.7"/>
<path d="M110.4 104.7h.1M110.4 112.6h.1M110.4 117.8h.1M110.4 124.4v2.6M110.4 129.6v2.6M110.4 134.9v2.6M110.4 123.1h.1M110.4 128.3h.1M110.4 133.6h.1M110.4 138.8h.1M110.4 140.1v2.6M110.4 145.4v2.6"/>
<path d="M110.4 150.6v2.6M110.4 155.9v2.6M110.4 144.1h.1M110.4 149.3h.1M110.4 154.6h.1M110.4 159.8h.1M110.4 161.1v2.6M110.4 166.4v2.6M110.4 171.6v2.6M110.4 176.8v2.7M110.4 165.1h.1M110.4 170.3h.1"/>
<path d="M110.4 175.5h.1M110.4 182.1v2.6M110.4 187.3v2.6M110.4 192.6v2.6M110.4 197.8v.8M110.4 180.8h.1M110.4 186h.1M110.4 191.3h.1M110.4 196.5h.1"/>
</g>
<g fill="none" stroke="#ff8000" stroke-width=".21">
<path d="M23 45.4v2.6M23 50.7v2.6M23 55.9v2.6M23 49h.1M23 49.7h.1M23 54.3h.1M23 54.9h.1M23 59.5h.1M23.4 45.4h.1M24.1 45.4h.1M25.1 45.4h2.6M28.7 45.4h.1"/>
<path d="M29.4 45.4h.1M30.3 45.4h2.7M33.9 45.4h.1M34.6 45.4h.1M35.6 45.4h2.6M39.2 45.4h.1M39.9 45.4h.1M40.8 45.4h2.7M44.4 45.4h.1M45.1 45.4h.1M46.1 45.4h2.6M49.7 45.4h.1"/>
<path d="M50.4 45.4h.1M51.3 45.4h2.7M54.9 45.4h.1M55.6 45.4h.1M56.6 45.4h2.6M60.2 45.4h.1M60.8 45.4h.1M61.8 45.4h2.7M65.4 45.4h.1M66.1 45.4h.1M67.1 45.4h2.6M70.7 45.4h.1"/>
<path d="M71.3 45.4h.1M72.3 45.4h2.7M75.9 45.4h.1M76.6 45.4h.1M77.6 45.4h2.6M81.2 45.4h.1M81.8 45.4h.1M82.8 45.4h2.7M86.4 45.4h.1M87.1 45.4h.1M88 45.4h2.7M91.7 45.4h.1"/>
<path d="M92.3 45.4h.1M93.3 45.4h2.6M96.9 45.4h.1M97.6 45.4h.1M98.5 45.4h2.7M102.2 45.4h.1M102.8 45.4h.1M103.8 45.4h2.6M107.4 45.4h.1M108.1 45.4h.1M109 45.4h2.7M112.6 45.4h.1"/>
<path d="M113.3 45.4h.1M114.3 45.4h2.6M117.9 45.4h.1M118.6 45.4h.1M119.5 45.4h2.7M123.1 45.4h.1M123.8 45.4h.1M124.8 45.4h2.6M128.4 45.4h.1M129.1 45.4h.1M130 45.4h2.7M133.6 45.4h.1"/>
<path d="M134.3 45.4h.1M135.3 45.4h2.6M138.9 45.4h.1M139.6 45.4h.1M140.5 45.4h2.7M144.1 45.4h.1M144.8 45.4h.1M145.8 45.4h2.6M149.4 45.4h.1M150.1 45.4h.1M151 45.4h2.7M154.6 45.4h.1"/>
<path d="M155.3 45.4h.1M156.3 45.4h2.6M159.9 45.4h.1M160.6 45.4h.1M161.5 45.4h2.7M165.1 45.4h.1M165.8 45.4h.1M166.8 45.4h2.6M170.4 45.4h.1M171 45.4h.1M172 45.4h2.7M175.6 45.4h.1"/>
<path d="M176.3 45.4h.1M177.3 45.4h2.6M180.9 45.4h.1M181.5 45.4h.1M182.5 45.4h2.7M186.1 45.4h.1M186.8 45.4h.1M187.8 45.4h2.6v.7M190.4 48.8v2.6M190.4 54v2.6M190.4 59.3v2.6M190.4 58.3h.1"/>
<path d="M190.4 57.7h.1M190.4 53h.1M190.4 52.4h.1M190.4 47.8h.1M190.4 47.2h.1M23 61.2v2.6M23 66.4v2.6M23 71.6v2.7M23 76.9v2.6M23 60.2h.1M23 64.8h.1M23 65.4h.1"/>
<path d="M23 70h.1M23 70.7h.1M23 75.3h.1M23 75.9h.1M190.4 64.5v2.6M190.4 68.1v.1M190.4 69.8v2.6M190.4 75v2.6M190.4 79.3h.1M190.4 78.6h.1M190.4 74h.1M190.4 73.4h.1"/>
<path d="M190.4 68.8h.1M190.4 63.5h.1M190.4 62.9h.1M23 82.1v2.7M23 87.4v2.6M23 92.6v2.6M23 97.9v2.6M23 80.5h.1M23 81.2h.1M23 85.8h.1M23 86.4h.1M23 91h.1"/>
<path d="M23 91.7h.1M23 96.3h.1M23 96.9h.1M190.4 80.3v2.6M190.4 85.5v2.6M190.4 90.8v2.6M190.4 96v2.6M190.4 99.6h.1M190.4 95h.1M190.4 94.4h.1M190.4 89.8h.1M190.4 89.1h.1"/>
<path d="M190.4 84.5h.1M190.4 83.9h.1M23 103.1v2.6M23 108.4v2.6M23 113.6v2.6M23 118.9v2.6M23 101.5h.1M23 102.2h.1M23 106.7h.1M23 107.4h.1M23 112h.1M23 112.6h.1"/>
<path d="M23 117.2h.1M23 117.9h.1M190.4 101.3v2.6M190.4 106.5v2.6M190.4 111.8v2.6M190.4 117v2.6M190.4 116h.1M190.4 115.4h.1M190.4 110.8h.1M190.4 110.1h.1M190.4 105.5h.1M190.4 104.9h.1"/>
<path d="M190.4 100.3h.1M23 124.1v2.6M23 129.4v2.6M23 134.6v2.6M23 139.9v2.6M23 122.5h.1M23 123.1h.1M23 127.7h.1M23 128.4h.1M23 133h.1M23 133.6h.1M23 138.2h.1"/>
<path d="M23 138.9h.1M190.4 122.3v2.6M190.4 127.5v2.6M190.4 132.8v2.6M190.4 138v2.6M190.4 137h.1M190.4 136.4h.1M190.4 131.7h.1M190.4 131.1h.1M190.4 126.5h.1M190.4 125.9h.1M190.4 121.2h.1"/>
<path d="M190.4 120.6h.1M23 145.1v2.6M23 150.4v2.6M23 155.6v2.6M23 143.5h.1M23 144.1h.1M23 148.7h.1M23 149.4h.1M23 154h.1M23 154.6h.1M23 159.2h.1M23 159.9h.1"/>
<path d="M190.4 143.3v2.6M190.4 148.5v2.6M190.4 153.7v2.6M190.4 159v2.6M190.4 158h.1M190.4 157.4h.1M190.4 152.7h.1M190.4 152.1h.1M190.4 147.5h.1M190.4 146.9h.1M190.4 142.2h.1M190.4 141.6h.1"/>
<path d="M23 176.6v.7h2.6M23 160.9v2.6M23 166.1v2.6M23 171.4v2.6M23 164.5h.1M23 165.1h.1M23 169.7h.1M23 170.3h.1M23 175h.1M23 175.6h.1M26.6 177.3h.1M27.3 177.3h.1"/>
<path d="M28.2 177.3h2.7M31.8 177.3h.1M32.5 177.3h.1M33.5 177.3h2.6M37.1 177.3h.1M37.8 177.3h.1M38.7 177.3h2.7M42.3 177.3h.1M43 177.3h.1M44 177.3h2.6M47.6 177.3h.1M48.2 177.3h.1"/>
<path d="M49.2 177.3h2.7M52.8 177.3h.1M53.5 177.3h.1M54.5 177.3h2.6M58.1 177.3h.1M58.7 177.3h.1M59.7 177.3h2.7M63.3 177.3h.1M64 177.3h.1M65 177.3h2.6M68.6 177.3h.1M69.2 177.3h.1"/>
<path d="M70.2 177.3h2.6M73.8 177.3h.1M74.5 177.3h.1M75.4 177.3h2.7M79.1 177.3h.1M79.7 177.3h.1M80.7 177.3h2.6M84.3 177.3h.1M85 177.3h.1M85.9 177.3h2.7M89.6 177.3h.1M90.2 177.3h.1"/>
<path d="M91.2 177.3h2.6M94.8 177.3h.1M95.5 177.3h.1M96.4 177.3h2.7M100 177.3h.1M100.7 177.3h.1M101.7 177.3h2.6M105.3 177.3h.1M106 177.3h.1M106.9 177.3h2.7M110.5 177.3h.1M111.2 177.3h.1"/>
<path d="M112.2 177.3h2.6M115.8 177.3h.1M116.5 177.3h.1M117.4 177.3h2.7M121 177.3h.1M121.7 177.3h.1M122.7 177.3h2.6M126.3 177.3h.1M127 177.3h.1M127.9 177.3h2.7M131.5 177.3h.1M132.2 177.3h.1"/>
<path d="M133.2 177.3h2.6M136.8 177.3h.1M137.5 177.3h.1M138.4 177.3h2.7M142 177.3h.1M142.7 177.3h.1M143.7 177.3h2.6M147.3 177.3h.1M147.9 177.3h.1M148.9 177.3h2.6M152.5 177.3h.1M153.2 177.3h.1"/>
<path d="M154.2 177.3h2.6M157.8 177.3h.1M158.4 177.3h.1M159.4 177.3h2.6M163 177.3h.1M163.7 177.3h.1M164.7 177.3h2.6M168.3 177.3h.1M168.9 177.3h.1M169.9 177.3h2.6M173.5 177.3h.1M174.2 177.3h.1"/>
<path d="M175.1 177.3h2.7M178.8 177.3h.1M179.4 177.3h.1M180.4 177.3h2.6M184 177.3h.1M184.7 177.3h.1M185.6 177.3h2.7M189.3 177.3h.1M189.9 177.3h.1M190.4 164.2v2.6M190.4 169.5v2.6M190.4 173.1h.1"/>
<path d="M190.4 174.7v2.6M190.4 173.7h.1M190.4 168.5h.1M190.4 167.9h.1M190.4 163.2h.1M190.4 162.6h.1"/>
</g>
<g fill="none" stroke="#a08ca0" stroke-width=".21">
<path d="M35.5 65.4h7.5v7.5h-7.5zM50.5 65.4h7.5v7.5h-7.5zM65.4 65.4h7.5v7.5h-7.5zM80.4 77.9h7.6v7.5h-7.6zM95.5 77.9h7.5v7.5h-7.5zM110.4 77.9h7.5v7.5h-7.5zM125.4 90.4h7.5v7.5h-7.5zM140.4 90.4h7.5v7.5h-7.5zM155.4 90.4h7.5v7.5h-7.5zM35.5 102.9h7.5v7.5h-7.5zM50.5 102.9h7.5v7.5h-7.5zM65.4 102.9h7.5v7.5h-7.5z"/>
<path d="M80.4 117.9h7.6v7.4h-7.6zM95.5 117.9h7.5v7.4h-7.5zM170.4 102.9h7.5v7.5h-7.5zM185.4 102.9h7.5v7.5h-7.5zM110.4 132.9h7.5v7.5h-7.5zM125.4 132.9h7.5v7.5h-7.5zM140.4 132.9h7.5v7.5h-7.5zM35.5 157.9h7.5v7.5h-7.5zM50.5 157.9h7.5v7.5h-7.5zM65.4 157.9h7.5v7.5h-7.5zM80.4 157.9h7.6v7.5h-7.6zM95.5 157.9h7.5v7.5h-7.5z"/>
<path d="M155.4 145.4h7.5v7.5h-7.5zM170.4 145.4h7.5v7.5h-7.5zM185.4 145.4h7.5v7.5h-7.5z"/>
</g>
<g font-size="4.5">
<text x="215.2" y="173.8">Stellwerk HMM</text>
<text x="253" y="173.8">Maßstab 1:2</text>
<text x="215.4" y="180.6">2026-10-07</text>
<text x="253.2" y="180.5">Bl. 3816 S.6Rh</text>
<text x="215.4" y="187.4">Tegernsee - Aufspannpfad</text>
<text x="215.4" y="191.4">Fahrstraßenhebel</text>
<text x="215.4" y="195.4">Hebelbankschloss</text>
<text x="215.1" y="203">Dateiname</text>
<text x="235" y="203">3816 S.6Rh Tegernsee</text>
</g>
<g font-size="4.1">
<text x="32.7" y="22.9">1</text>
<text x="62.7" y="22.9">3</text>
<text x="92.7" y="22.9">5</text>
<text x="122.7" y="22.9">7</text>
<text x="152.7" y="22.9">9</text>
<text x="182.7" y="22.9">11</text>
<text x="218" y="23">Pfadliste:</text>
<text x="218" y="29.6">[3 X 3305.1+2+5+6+7+8]</text>
<text x="218" y="32.9">[1 X 3303.1+2+4+5+6]</text>
<text x="218" y="36.2">ALLE</text>
<text x="195.4" y="69.9">55</text>
<text x="10.5" y="82.4">80</text>
<text x="195.4" y="82.4">80</text>
<text x="10.5" y="94.9">105</text>
<text x="195.4" y="94.9">105</text>
<text x="10.5" y="107.4">130</text>
<text x="195.4" y="107.4">130</text>
<text x="10.5" y="122.3">160</text>
<text x="195.4" y="122.3">160</text>
<text x="217.9" y="128">Material</text>
<text x="10.5" y="137.8">190</text>
<text x="195.4" y="137.8">190</text>
<text x="217.9" y="134.5">1</text>
<text x="217.9" y="137.8">2</text>
<text x="217.9" y="141.1">3</text>
<text x="217.9" y="144.4">4</text>
<text x="217.9" y="147.7">5</text>
<text x="10.5" y="150.7">215</text>
<text x="195.4" y="150.7">215</text>
<text x="217.9" y="151">6</text>
<text x="217.9" y="154.3">7</text>
<text x="217.9" y="157.6">8</text>
<text x="217.9" y="161">9</text>
<text x="10.5" y="163.2">240</text>
<text x="195.4" y="163.2">240</text>
<text x="217.9" y="164.3">10</text>
<text x="10.8" y="187.6">290</text>
<text x="195.8" y="187.6">290</text>
<text x="17.7" y="203.2">Halbzeug:60x2</text>
<text x="32.7" y="199.7">1</text>
<text x="47.7" y="203.2">...</text>
<text x="62.7" y="199.7">3</text>
<text x="62.7" y="203.2">15x15x1 15x15x1 ---</text>
<text x="92.7" y="199.7">5</text>
<text x="107.7" y="203.2">60x2</text>
<text x="122.7" y="199.7">7</text>
<text x="122.7" y="203.2">...</text>
<text x="137.7" y="203.2">50x5</text>
<text x="152.7" y="199.7">9</text>
<text x="152.7" y="203.2">...</text>
<text x="167.7" y="203.2">15x15x2 ---</text>
<text x="182.7" y="199.7">11</text>
</g>
<g font-size="4.1" fill="#f0f">
<text x="-.2" y="69.2">ng</text>
<text x="1.1" y="73">ung</text>
</g>
<g font-size="3.4">
<text x="195.4" y="38.9">[-8]</text>
<text x="195.4" y="47.5">[9]</text>
<text x="195.4" y="42.9">[0]</text>
<text x="195.4" y="52.5">[19]</text>
<text x="195.4" y="177.5">[270]</text>
</g>
<g font-size="3.1">
<text x="27.6" y="13.6">1</text>
<text x="75.4" y="13.6">2</text>
<text x="123.2" y="13.6">3</text>
<text x="171" y="13.6">4</text>
<text x="218.8" y="13.6">5</text>
<text x="266.6" y="13.6">6</text>
<text x="5.9" y="37.3">A</text>
<text x="5.9" y="84.8">B</text>
<text x="5.8" y="132.3">C</text>
<text x="5.8" y="179.7">D</text>
</g>
<g font-size="2.7" fill="#800000">
<text x="165" y="52.7">&gt;3305.7L</text>
<text x="60" y="57.2">&gt;3305.2L</text>
<text x="60" y="59.4">M15x15x1M15x15x1</text>
<text x="75" y="57.2">&gt;3305.2L</text>
<text x="165" y="54.9">M15x15x2</text>
<text x="165" y="57.1">T2 O2</text>
<text x="19.1" y="61.9">M...x5 T5 O2</text>
<text x="20.6" y="64.1">F400 I0.6</text>
<text x="60" y="61.6">T1 O2</text>
<text x="75" y="61.6">T1 O2</text>
<text x="22" y="66.3">Y6 S22</text>
<text x="165" y="71.9">M15x15x2</text>
<text x="165" y="69.7">&gt;33</text>
<text x="170.4" y="69.7">0</text>
<text x="172.1" y="69.7">5.7</text>
<text x="176.5" y="69.7">L</text>
<text x="75" y="74.8">M15</text>
<text x="75" y="72.6">&gt;33</text>
<text x="75" y="77">T1 O</text>
<text x="80.4" y="72.6">0</text>
<text x="81.2" y="74.8">x15x1</text>
<text x="82.1" y="77">2</text>
<text x="82.2" y="72.6">5.8</text>
<text x="86.6" y="72.7">L</text>
<text x="165" y="74.1">T2 O</text>
<text x="172" y="74.1">2</text>
<text x="60" y="78.7">&gt;3305.2L</text>
<text x="60" y="80.9">M15x15x1</text>
<text x="60" y="83.1">T1 O2</text>
<text x="75" y="88.3">M15x15x1</text>
<text x="75" y="86.1">&gt;33</text>
<text x="80.4" y="86.1">0</text>
<text x="82.2" y="86.1">5.8</text>
<text x="86.6" y="86.2">L</text>
<text x="60" y="94.1">&gt;33</text>
<text x="65.4" y="94.1">0</text>
<text x="67.2" y="94.1">5.8</text>
<text x="71.6" y="94.1">L</text>
<text x="75" y="90.6">T1 O</text>
<text x="82.1" y="90.6">2</text>
<text x="165.1" y="93.4">M15</text>
<text x="165.1" y="91.2">&gt;330</text>
<text x="165.1" y="95.6">T2 O</text>
<text x="170.3" y="93.4">x15x2</text>
<text x="171.1" y="95.6">2</text>
<text x="171.1" y="91.2">3</text>
<text x="172.6" y="91.2">.6L</text>
<text x="60" y="96.3">M15</text>
<text x="60" y="98.5">T1 O</text>
<text x="66.2" y="96.3">x15x1</text>
<text x="67.1" y="98.5">2</text>
<text x="75.6" y="100.7">&gt;33</text>
<text x="80.2" y="100.7">03.2L</text>
<text x="75.6" y="102.8">M15</text>
<text x="75.6" y="105">T1 O2</text>
<text x="80.9" y="102.8">x</text>
<text x="82.2" y="102.8">15x</text>
<text x="86.6" y="102.8">1</text>
<text x="165" y="119.8">M15</text>
<text x="165" y="117.6">&gt;33</text>
<text x="170.4" y="117.6">0</text>
<text x="171.2" y="119.8">x15x2</text>
<text x="172.1" y="117.6">5.7</text>
<text x="176.5" y="117.6">L</text>
<text x="165" y="122">T2 O</text>
<text x="172" y="122">2</text>
<text x="165.5" y="134.1">&gt;33</text>
<text x="165.5" y="136.3">M15</text>
<text x="170.1" y="134.1">03.5L</text>
<text x="170.8" y="136.3">x</text>
<text x="172.1" y="136.3">15x</text>
<text x="176.5" y="136.3">2</text>
<text x="165.5" y="138.5">T2 O2</text>
</g>
</svg>
